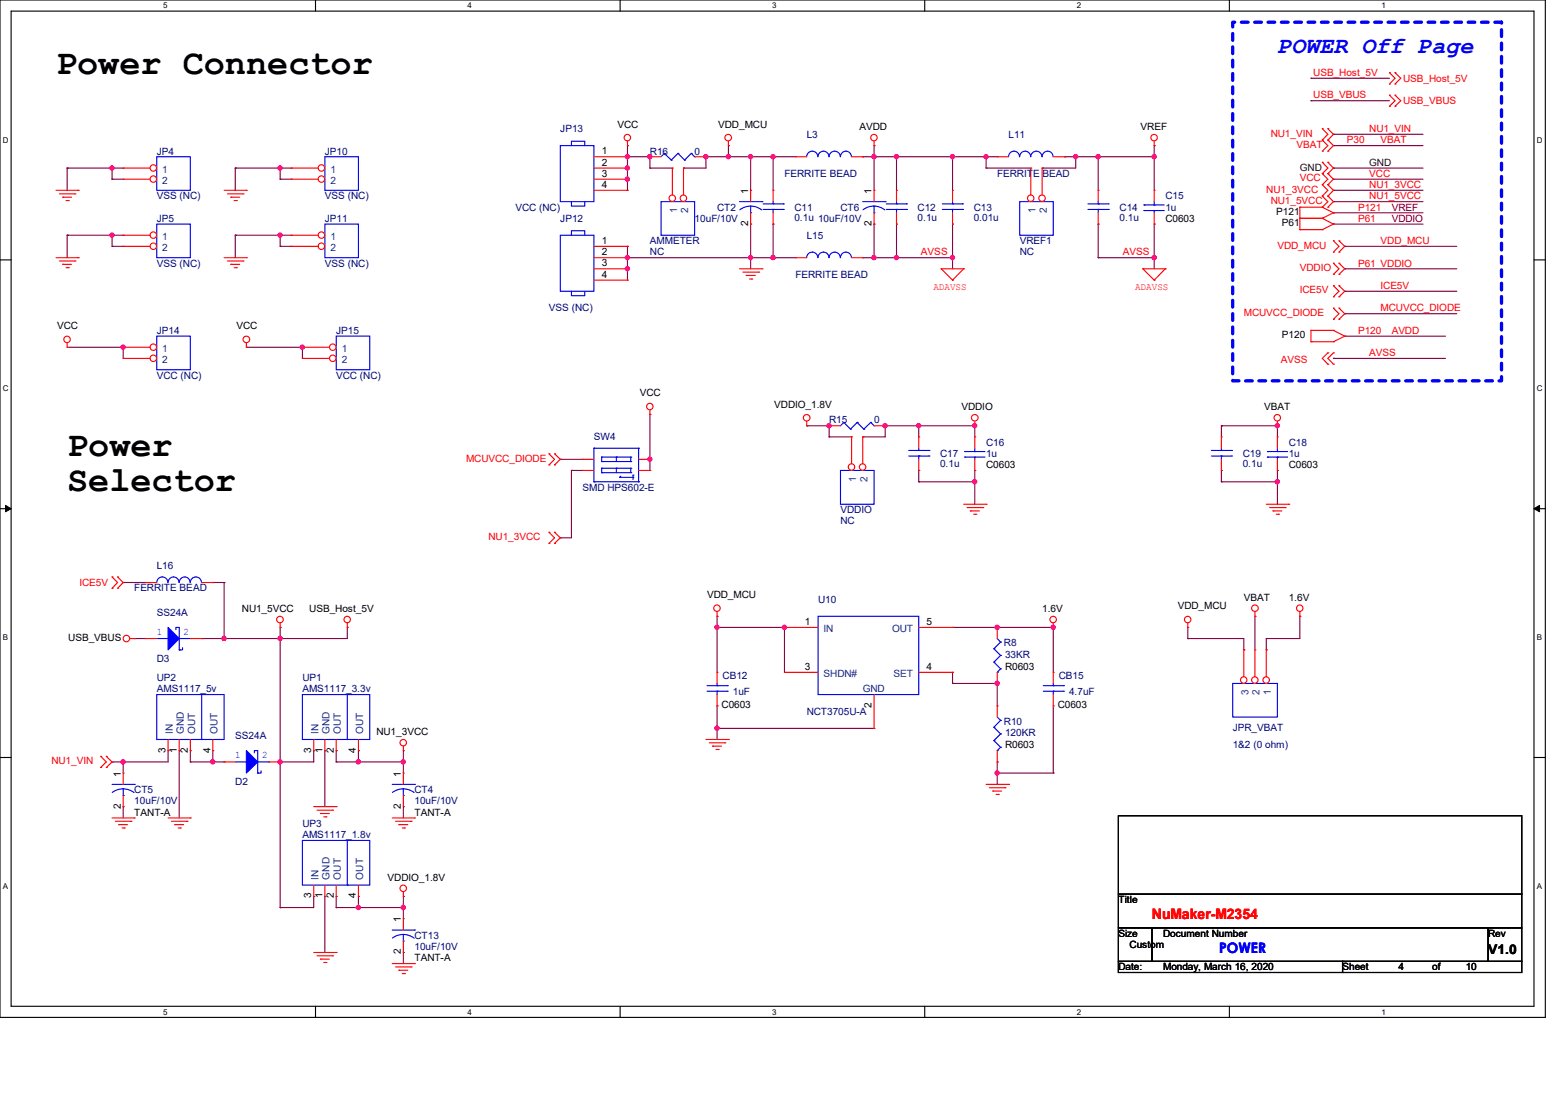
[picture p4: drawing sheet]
<svg xmlns="http://www.w3.org/2000/svg" width="297mm" height="210mm" viewBox="0 0 297 210" stroke-linecap="round" stroke-linejoin="round" font-family="sans-serif">
<path d="M0 0h294.2v193.7h-294.2zM2.1 2.1h290v189.5h-290z" fill="none" stroke="#000" stroke-width=".21"/>
<g fill="#fff">
<path d="M31.1 .2h.8v1.7h-.8z"/>
<path d="M31.1 191.8h.8v1.7h-.8z"/>
</g>
<path d="M60.1 0v2.1M60.1 191.6v2.1" fill="none" stroke="#000" stroke-width=".21"/>
<g fill="#fff">
<path d="M89 .2h.8v1.7h-.8z"/>
<path d="M89 191.8h.8v1.7h-.8z"/>
</g>
<path d="M118.1 0v2.1M118.1 191.6v2.1" fill="none" stroke="#000" stroke-width=".21"/>
<g fill="#fff">
<path d="M147 .2h.8v1.7h-.8z"/>
<path d="M147 191.8h.8v1.7h-.8z"/>
</g>
<path d="M176.1 0v2.1M176.1 191.6v2.1" fill="none" stroke="#000" stroke-width=".21"/>
<g fill="#fff">
<path d="M205 .2h.8v1.7h-.8z"/>
<path d="M205 191.8h.8v1.7h-.8z"/>
</g>
<path d="M234.1 0v2.1M234.1 191.6v2.1" fill="none" stroke="#000" stroke-width=".21"/>
<g fill="#fff">
<path d="M263 .2h.8v1.7h-.8z"/>
<path d="M263 191.8h.8v1.7h-.8z"/>
<path d="M.6 25.8h1v1.7h-1z"/>
<path d="M292.6 25.8h1.1v1.7h-1.1z"/>
<path d="M.6 73.2h1v1.6h-1z"/>
<path d="M292.6 73.2h1.1v1.6h-1.1z"/>
</g>
<path d="M0 49.5h2.1M292.1 49.5h2.1" fill="none" stroke="#000" stroke-width=".21"/>
<g fill="#fff">
<path d="M.6 120.5h.9v1.7h-.9z"/>
<path d="M292.6 120.5h1v1.7h-1z"/>
</g>
<path d="M0 96.9h2.1M292.1 96.9h2.1" fill="none" stroke="#000" stroke-width=".21"/>
<path d="M1.1 96.2l1 .7-1 .6zM292.1 96.9l1-.7v1.3z" fill="#000" stroke="#000" stroke-width=".19"/>
<g fill="#fff">
<path d="M.6 167.9h.9v1.7h-.9z"/>
<path d="M292.6 167.9h1v1.7h-1z"/>
</g>
<path d="M0 144.2h2.1M212.9 155.3h76.8v15h-76.8zM292.1 144.2h2.1M212.9 170.3h76.8v6.4h-76.8zM212.9 176.7h6.4v6.3h-6.4zM219.3 176.7h64v6.3h-64zM283.3 176.7h6.4v6.3h-6.4zM212.9 183h42.7v2.2h-42.7zM255.6 183h34.1v2.2h-34.1z" fill="none" stroke="#000" stroke-width=".21"/>
<path d="M234.7 4.2h51.2v68.3h-51.2z" fill="none" stroke="#00f" stroke-width=".64" stroke-dasharray="1.3 1.3"/>
<g fill="none" stroke="#800040" stroke-width=".21">
<path d="M249.6 19.2h.1M249.6 14.9h.1M249.6 19.2h14.9M249.6 14.9h14.9M12.8 32h.1M12.8 32v4.2M12.8 32h10.7M21.3 32h.1M21.3 34.1h.1M21.3 32v2.1M21.3 34.1h2.2M44.8 32h.1"/>
<path d="M44.8 32h10.7M44.8 32v4.2M53.3 32h.1M53.3 34.1h.1M53.3 34.1h2.2M53.3 32v2.1M119.5 29.8h.1M119.5 27.7h.1M119.5 34.1h.1M119.5 32h.1M119.5 29.8h4.2M119.5 27.7v8.5"/>
<path d="M123.7 32h.1M123.7 29.8h.1M123.7 32h4.3M123.7 29.8v2.2M130.1 32h.1M134.4 29.8h.1M134.4 29.8v2.2h-4.3M134.4 29.8h17.1M138.7 29.8h.1M138.7 27.7h.1M138.7 27.7v2.1M142.9 29.8h.1"/>
<path d="M142.9 29.8v6.4M147.2 29.8h.1M147.2 29.8v6.4M164.3 29.8h.1M164.3 29.8h25.6M166.4 29.8h.1M166.4 27.7h.1M166.4 27.7v8.5M170.7 29.8h.1M170.7 29.8v6.4M181.4 29.8h.1M181.4 29.8v6.4"/>
<path d="M187.7 29.8h.1M187.7 32h.1M187.7 32h8.6M187.7 29.8v2.2M198.4 32h.1M202.7 29.8h.1M202.7 29.8h17.1M204.8 29.8h.1M204.8 29.8v2.2h-6.4M209.1 29.8h.1M209.1 29.8v6.4M219.8 29.8h.1"/>
<path d="M219.8 27.7h.1M219.8 27.7v8.5M253.9 36.2h.1M253.9 38.4h.1M253.9 32h.1M253.9 34.1h.1M253.9 25.6h.1M253.9 27.7h.1M253.9 32h17M253.9 34.1h17M253.9 36.2h17M253.9 38.4h17"/>
<path d="M253.9 25.6h17M253.9 27.7h17M12.8 44.8h.1M12.8 44.8h10.7M12.8 44.8v4.3M21.3 44.8h.1M21.3 46.9h.1M21.3 44.8v2.1M21.3 46.9h2.2M44.8 44.8h.1M44.8 44.8h10.7M44.8 44.8v4.3"/>
<path d="M53.3 44.8h.1M53.3 46.9h.1M53.3 46.9h2.2M53.3 44.8v2.1M119.5 49.1h.1M119.5 46.9h.1M119.5 51.2h.1M119.5 46.9v6.4M119.5 49.1h32M142.9 49.1h.1M142.9 42.7h.1M142.9 42.7v8.5"/>
<path d="M147.2 49.1h.1M147.2 42.7h.1M147.2 42.7v6.4M164.3 49.1h.1M164.3 49.1h17.1M166.4 42.7h.1M166.4 49.1h.1M166.4 42.7v6.4M170.7 42.7h.1M170.7 49.1h.1M170.7 42.7v6.4M181.4 49.1h.1"/>
<path d="M181.4 42.7h.1M181.4 42.7v8.5M209.1 49.1h.1M209.1 42.7h.1M209.1 42.7v6.4M209.1 49.1h10.7M219.8 49.1h.1M219.8 42.7h.1M219.8 42.7v8.5M253.9 40.5h.1M253.9 42.7h.1M253.9 40.5h17"/>
<path d="M253.9 42.7h17M256 51.2h.1M256 55.5h.1M256 46.9h.1M256 59.7h.1M256 46.9h21.4M256 51.2h21.4M256 55.5h21.4M256 59.7h21.4M12.8 66.1h10.7M23.5 66.1h.1M23.5 66.1v2.1"/>
<path d="M46.9 66.1h10.7M57.6 66.1h.1M57.6 66.1v2.1M123.7 78.9h.1M123.7 78.9v10.7M253.9 68.2h.1M253.9 68.2h21.3M256 64h.1M256 64h19.2M106.7 87.5h.1M106.7 87.5h4.2M108.8 89.6h.1"/>
<path d="M108.8 89.6h2.1M108.8 89.6v12.8h-2.1M123.7 87.5h.1M153.6 81.1h.1M153.6 81.1h4.3M157.9 83.2h.1M157.9 81.1h.1M157.9 83.2h4.2M157.9 81.1v2.1M164.3 83.2h.1M168.5 81.1h.1M168.5 81.1h17.1"/>
<path d="M168.5 81.1v2.1h-4.2M174.9 81.1h.1M174.9 91.7h.1M174.9 89.6h.1M174.9 91.7h10.7M174.9 81.1v2.1M174.9 89.6v2.1M185.6 89.6h.1M185.6 81.1h.1M185.6 91.7h.1M185.6 81.1v2.1M185.6 89.6v6.4"/>
<path d="M232.5 81.1h.1M232.5 91.7h.1M232.5 89.6h.1M232.5 81.1v2.1M232.5 89.6v2.1M232.5 91.7h10.7M232.5 81.1h10.7M243.2 89.6h.1M243.2 81.1h.1M243.2 91.7h.1M243.2 81.1v2.1M243.2 89.6v6.4"/>
<path d="M23.5 110.9h.1M23.5 110.9h4.2M40.5 110.9h.1M40.5 110.9h2.2M42.7 110.9h.1M42.7 110.9v10.7M53.3 119.5h.1M53.3 119.5v53.3M66.1 119.5h.1M66.1 119.5v2.1h-27.7M106.7 102.4h.1M136.5 117.3h.1"/>
<path d="M136.5 119.5h.1M136.5 117.3v10.7M136.5 119.5h12.9M149.4 119.5h.1M149.4 119.5v8.5M181.4 119.5h.1M181.4 119.5h19.1M189.9 119.5h.1M200.5 119.5h.1M200.5 119.5v8.5M226.1 119.5v2.1M238.9 117.3h.1"/>
<path d="M238.9 117.3v6.4M247.5 117.3h.1M247.5 117.3v4.3h-6.4M25.6 121.6h.1M25.6 121.6h2.1M38.4 121.6h.1M42.7 121.6h.1M53.3 121.6h.1M136.5 138.7h.1M136.5 134.4h.1M136.5 134.4v6.4M136.5 138.7h29.9"/>
<path d="M181.4 130.1h.1M181.4 128h.1M181.4 128v2.1M181.4 130.1h8.5M189.9 130.1h.1M189.9 130.1v4.3M200.5 134.4v12.8M226.1 121.6h.1M226.1 121.6h10.7v2.1M236.8 123.7h.1M241.1 121.6h.1M241.1 123.7h.1"/>
<path d="M241.1 121.6v2.1M21.3 145.1h.1M23.5 153.6h.1M23.5 145.1h.1M23.5 145.1v2.1M23.5 153.6v2.1M32 142.9h.1M32 142.9v2.2h-10.7M34.1 142.9h.1M34.1 142.9v12.8M36.2 145.1h.1M36.2 142.9h.1"/>
<path d="M36.2 145.1h6.5M36.2 142.9v2.2M40.5 142.9h.1M40.5 145.1h.1M40.5 142.9v2.2M53.3 145.1h.1M59.7 142.9h.1M59.7 142.9v2.2h-6.4M61.8 142.9h.1M61.8 142.9v10.7M64 145.1h.1M64 142.9h.1"/>
<path d="M64 142.9v2.2M64 145.1h12.8M68.2 142.9h.1M68.2 145.1h.1M68.2 142.9v2.2M76.8 142.9h.1M76.8 153.6h.1M76.8 145.1h.1M76.8 142.9v4.3M76.8 153.6v2.1M189.9 147.2h.1M189.9 145.1h.1"/>
<path d="M189.9 145.1v4.3M189.9 147.2h10.6M200.5 147.2h.1M53.3 172.8h.1M59.7 170.7h.1M59.7 170.7v2.1h-6.4M61.8 170.7h.1M61.8 170.7v10.7M64 170.7h.1M64 172.8h.1M64 170.7v2.1M64 172.8h12.8"/>
<path d="M68.2 170.7h.1M68.2 172.8h.1M68.2 170.7v2.1M76.8 170.7h.1M76.8 172.8h.1M76.8 170.7v4.2M76.8 181.4h.1M76.8 181.4v2.1"/>
</g>
<g fill="#f0f" stroke="#f0f" stroke-width=".21">
<circle cx="21.3" cy="44.8" r=".4"/>
<circle cx="21.3" cy="32" r=".4"/>
<circle cx="53.3" cy="44.8" r=".4"/>
<circle cx="53.3" cy="32" r=".4"/>
<circle cx="76.8" cy="172.8" r=".4"/>
<circle cx="68.2" cy="172.8" r=".4"/>
<circle cx="53.3" cy="145.1" r=".4"/>
<circle cx="243.2" cy="91.7" r=".4"/>
<circle cx="243.2" cy="81" r=".4"/>
<circle cx="40.5" cy="145.1" r=".4"/>
<circle cx="123.7" cy="87.4" r=".4"/>
<circle cx="23.4" cy="145.1" r=".4"/>
<circle cx="187.7" cy="29.8" r=".4"/>
<circle cx="181.3" cy="29.8" r=".4"/>
<circle cx="123.7" cy="29.8" r=".4"/>
<circle cx="134.4" cy="29.8" r=".4"/>
<circle cx="53.3" cy="121.6" r=".4"/>
<circle cx="42.7" cy="121.6" r=".4"/>
<circle cx="204.8" cy="29.8" r=".4"/>
<circle cx="147.2" cy="29.8" r=".4"/>
<circle cx="142.9" cy="29.8" r=".4"/>
<circle cx="138.7" cy="29.8" r=".4"/>
<circle cx="76.8" cy="145.1" r=".4"/>
<circle cx="68.2" cy="145.1" r=".4"/>
<circle cx="119.4" cy="29.8" r=".4"/>
<circle cx="209.1" cy="29.8" r=".4"/>
<circle cx="219.7" cy="29.8" r=".4"/>
<circle cx="170.7" cy="29.8" r=".4"/>
<circle cx="166.4" cy="29.8" r=".4"/>
<circle cx="219.7" cy="49" r=".4"/>
<circle cx="181.3" cy="49" r=".4"/>
<circle cx="119.4" cy="34.1" r=".4"/>
<circle cx="147.2" cy="49" r=".4"/>
<circle cx="119.4" cy="32" r=".4"/>
<circle cx="142.9" cy="49" r=".4"/>
<circle cx="119.4" cy="49" r=".4"/>
<circle cx="170.7" cy="49" r=".4"/>
<circle cx="166.4" cy="49" r=".4"/>
<circle cx="119.4" cy="51.2" r=".4"/>
<circle cx="174.9" cy="81" r=".4"/>
<circle cx="168.5" cy="81" r=".4"/>
<circle cx="185.6" cy="91.7" r=".4"/>
<circle cx="185.6" cy="81" r=".4"/>
<circle cx="157.8" cy="81" r=".4"/>
<circle cx="23.4" cy="66.1" r=".4"/>
<circle cx="57.6" cy="66.1" r=".4"/>
<circle cx="189.8" cy="119.4" r=".4"/>
<circle cx="189.8" cy="130.1" r=".4"/>
<circle cx="189.8" cy="147.2" r=".4"/>
<circle cx="200.5" cy="119.4" r=".4"/>
<circle cx="149.3" cy="119.4" r=".4"/>
<circle cx="136.5" cy="119.4" r=".4"/>
<circle cx="136.5" cy="138.7" r=".4"/>
</g>
<g fill="none" stroke="#f00" stroke-width=".21">
<path d="M264.5 18.1h.1M264.5 13.8h.1M264.5 16h.1M264.5 18.1l1.1 1.1-1.1 1M264.5 13.8l1.1 1.1-1.1 1.1M265.6 18.1h.1M265.6 13.8h.1M265.6 16h.1M265.6 13.8l1.1 1.1-1.1 1.1M265.6 18.1l1.1 1.1-1.1 1M10.7 36.2h4.2M11.3 36.9h3"/>
<path d="M11.9 37.5h.1M11.9 37.5h1.7M12.6 38.2h.4M13 38.2h.1M14.3 36.9h.1M14.9 36.2h.1M42.7 36.2h4.2M43.3 36.9h3M43.9 37.5h.1M43.9 37.5h1.7M44.6 38.2h.4M45 38.2h.1"/>
<path d="M46.3 36.9h.1M46.9 36.2h.1M119.5 27.7h.1M119.5 26.9v.8M138.7 27.7h.1M138.7 26.9v.8M166.4 27.7h.1M166.4 26.9v.8M219.8 27.7h.1M219.8 26.9v.8M247.5 39.5h.1M247.5 39.5h4.3"/>
<path d="M247.5 39.5v4.2M251.8 39.5h.1M251.8 35.2h.1M251.8 37.3h.1M251.8 33.1h.1M251.8 30.9h.1M251.8 24.5h.1M251.8 26.7h.1M251.8 28.8h.1M251.8 39.5l2.1 1M251.8 35.2l1 1-1 1.1M251.8 37.3l1 1.1-1 1.1"/>
<path d="M251.8 33.1l1 1-1 1.1M251.8 30.9l1 1.1-1 1.1M251.8 24.5l1 1.1-1 1.1M251.8 26.7l1 1-1 1.1M252.8 37.3h.1M252.8 35.2h.1M252.8 39.5h.1M252.8 33.1h.1M252.8 30.9h.1M252.8 26.7h.1M252.8 24.5h.1M252.8 28.8h.1"/>
<path d="M252.8 35.2l1.1 1-1.1 1.1M252.8 37.3l1.1 1.1-1.1 1.1M252.8 33.1l1.1 1-1.1 1.1M252.8 30.9l1.1 1.1-1.1 1.1M252.8 24.5l1.1 1.1-1.1 1.1M252.8 26.7l1.1 1-1.1 1.1M264.5 20.2h.1M265.6 20.2h.1M10.7 49.1h4.2M11.3 49.7h3M11.9 50.3h.1M11.9 50.3h1.7"/>
<path d="M12.6 51h.4M13 51h.1M14.3 49.7h.1M14.9 49.1h.1M42.7 49.1h4.2M43.3 49.7h3M43.9 50.3h.1M43.9 50.3h1.7M44.6 51h.4M45 51h.1M46.3 49.7h.1M46.9 49.1h.1"/>
<path d="M140.8 51.2h4.3M141.4 51.8h3M142.1 52.5h.1M142.1 52.5h1.7M142.7 53.1h.4M143.1 53.1h.1M144.4 51.8h.1M145.1 51.2h.1M179.2 51.2h.1M179.2 51.2h4.3M179.2 51.2l2.2 2.1M181.4 53.3h.1"/>
<path d="M183.5 51.2h.1M183.5 51.2l-2.1 2.1M217.6 51.2h.1M217.6 51.2h4.3M217.6 51.2l2.2 2.1M219.8 53.3h.1M221.9 51.2h.1M221.9 51.2l-2.1 2.1M247.5 41.6h.1M247.5 43.7h.1M247.5 41.6h4.3M247.5 43.7h4.3"/>
<path d="M251.8 41.6h.1M251.8 43.7h.1M251.8 41.6l2.1 1.1M253.9 40.5h.1M253.9 42.7h.1M253.9 50.1h.1M253.9 52.2h.1M253.9 54.4h.1M253.9 56.5h.1M253.9 45.8h.1M253.9 48h.1M253.9 58.7h.1"/>
<path d="M253.9 40.5l-2.1 1.1M253.9 42.7l-2.1 1M253.9 50.1l1 1.1-1 1M253.9 54.4l1 1.1-1 1M253.9 45.8l1 1.1-1 1.1M253.9 58.7l1 1-1 1.1M254.9 52.2h.1M254.9 50.1h.1M254.9 56.5h.1M254.9 54.4h.1M254.9 48h.1M254.9 45.8h.1"/>
<path d="M254.9 58.7h.1M254.9 50.1l1.1 1.1-1.1 1M254.9 54.4l1.1 1.1-1.1 1M254.9 45.8l1.1 1.1-1.1 1.1M254.9 58.7l1.1 1-1.1 1.1M12.8 66.1h.1M12.8 65.3v.8M46.9 66.1h.1M46.9 65.3v.8M123.7 78.9h.1M123.7 78.1v.8M249.6 65.1h.1"/>
<path d="M249.6 62.9h.1M249.6 62.9h4.3M249.6 65.1h4.3M249.6 62.9v2.2M252.8 67.2h.1M252.8 69.3h.1M252.8 67.2l-1 1 1 1.1M253.9 62.9h.1M253.9 65.1h.1M253.9 60.8h.1M253.9 67.2h.1M253.9 69.3h.1"/>
<path d="M253.9 62.9l2.1 1.1M253.9 67.2l-1.1 1 1.1 1.1M254.9 60.8h.1M256 64h.1M256 64l-2.1 1.1M104.5 86.4h.1M104.5 88.5h.1M104.5 86.4l1.1 1.1-1.1 1M105.6 88.5h.1M105.6 86.4h.1M105.6 86.4l1.1 1.1-1.1 1M153.6 81.1h.1"/>
<path d="M153.6 80.2v.9M183.5 96h4.2M184.1 96.6h3M184.7 97.3h.1M184.7 97.3h1.8M185.4 97.9h.4M185.6 81.1h.1M185.6 80.2v.9M185.8 97.9h.1M187.1 96.6h.1M187.7 96h.1M241.1 96h4.3"/>
<path d="M241.7 96.6h3M242.4 97.3h.1M242.4 97.3h1.7M243 97.9h.4M243.2 81.1h.1M243.2 80.2v.9M243.4 97.9h.1M244.7 96.6h.1M245.4 96h.1M21.3 112h.1M21.3 109.9h.1M21.3 109.9l1.1 1-1.1 1.1"/>
<path d="M22.4 109.9h.1M22.4 112h.1M22.4 109.9l1.1 1-1.1 1.1M53.3 119.5h.1M53.3 118.6v.9M66.1 119.5h.1M66.1 118.6v.9M104.5 101.3h.1M104.5 103.5h.1M104.5 101.3l1.1 1.1-1.1 1.1M105.6 103.5h.1M105.6 101.3h.1"/>
<path d="M105.6 101.3l1.1 1.1-1.1 1.1M136.5 117.3h.1M136.5 116.5v.8M200.5 119.5h.1M200.5 118.6v.9M226.1 119.5h.1M226.1 118.6v.9M238.9 117.3h.1M238.9 116.5v.8M247.5 117.3h.1M247.5 116.5v.8M24.7 121.6h.9"/>
<path d="M25.6 121.6h.1M19.2 144h.1M19.2 146.1h.1M19.2 144l1 1.1-1 1M20.2 146.1h.1M20.2 144h.1M20.2 144l1.1 1.1-1.1 1M21.3 155.7h4.3M22 156.4h2.9M22.6 157h.1M22.6 157h1.7M23.2 157.6h.5"/>
<path d="M23.7 157.6h.1M24.9 156.4h.1M25.6 155.7h.1M32 155.7h4.2M32.6 156.4h3M33.3 157h.1M33.3 157h1.7M33.9 157.6h.4M34.3 157.6h.1M35.6 156.4h.1M36.2 155.7h.1M59.7 153.6h4.3"/>
<path d="M60.4 154.3h2.9M61 154.9h.1M61 154.9h1.7M61.6 155.5h.5M62.1 155.5h.1M63.3 154.3h.1M64 153.6h.1M74.7 155.7h4.2M75.3 156.4h3M75.9 157h.1M75.9 157h1.7M76.6 157.6h.4"/>
<path d="M76.8 142.9h.1M76.8 142.1v.8M77 157.6h.1M78.3 156.4h.1M78.9 155.7h.1M134.4 140.8h4.3M135 141.4h3M135.7 142.1h.1M135.7 142.1h1.7M136.3 142.7h.4M136.7 142.7h.1M138 141.4h.1"/>
<path d="M138.7 140.8h.1M187.7 149.4h4.3M188.4 150h2.9M189 150.6h.1M189 150.6h1.7M189.7 151.3h.4M190.1 151.3h.1M191.3 150h.1M192 149.4h.1M76.8 170.7h.1M76.8 169.8v.9M59.7 181.4h4.3"/>
<path d="M60.4 182h2.9M61 182.6h.1M61 182.6h1.7M61.6 183.3h.5M62.1 183.3h.1M63.3 182h.1M64 181.4h.1M74.7 183.5h4.2M75.3 184.1h3M75.9 184.7h.1M75.9 184.7h1.7M76.6 185.4h.4"/>
<path d="M77 185.4h.1M78.3 184.1h.1M78.9 183.5h.1"/>
<circle cx="119.4" cy="26.2" r=".61"/>
<circle cx="138.7" cy="26.2" r=".63"/>
<circle cx="166.4" cy="26.2" r=".61"/>
<circle cx="219.7" cy="26.2" r=".61"/>
<circle cx="12.8" cy="64.6" r=".61"/>
<circle cx="46.9" cy="64.6" r=".63"/>
<circle cx="123.7" cy="77.4" r=".61"/>
<circle cx="153.6" cy="79.6" r=".63"/>
<circle cx="185.6" cy="79.6" r=".63"/>
<circle cx="243.2" cy="79.5" r=".61"/>
<circle cx="53.3" cy="118" r=".63"/>
<circle cx="66.1" cy="118" r=".61"/>
<circle cx="136.5" cy="115.8" r=".61"/>
<circle cx="200.5" cy="118" r=".61"/>
<circle cx="226.1" cy="118" r=".61"/>
<circle cx="238.9" cy="115.8" r=".63"/>
<circle cx="247.5" cy="115.8" r=".61"/>
<circle cx="24.1" cy="121.6" r=".61"/>
<circle cx="76.8" cy="141.4" r=".61"/>
<circle cx="76.8" cy="169.1" r=".61"/>
</g>
<path d="M160 89.6h6.4v6.4h-6.4z" fill="none" stroke="#00f" stroke-width=".21"/>
<circle cx="162.1" cy="88.9" r=".61" fill="#fff" stroke="#f00" stroke-width=".21"/>
<path d="M162.1 83.2h.1M162.1 83.2v5.1" fill="none" stroke="#f00" stroke-width=".21"/>
<circle cx="164.2" cy="88.9" r=".61" fill="#fff" stroke="#f00" stroke-width=".21"/>
<g fill="none" stroke="#f00" stroke-width=".21">
<path d="M147.2 36.2h.1M147.2 36.2v2.2M181.4 36.2h.1M181.4 36.2v2.2M209.1 36.2h.1M209.1 36.2v2.2M219.8 36.2h.1M219.8 36.2v2.2M113.1 46.9h6.4M113.1 49.1h6.4M113.1 51.2h6.4M113.1 53.3h6.4"/>
<path d="M119.5 46.9h.1M119.5 49.1h.1M119.5 51.2h.1M119.5 53.3h.1M147.2 42.7h.1M147.2 40.5v2.2M181.4 42.7h.1M181.4 40.5v2.2M209.1 42.7h.1M209.1 40.5v2.2M219.8 42.7h.1M219.8 40.5v2.2"/>
<path d="M164.3 83.2h.1M164.3 83.2v5.1M243.2 89.6h.1M243.2 83.2h.1M243.2 83.2v2.1M243.2 87.5v2.1M149.4 119.5h.1M149.4 119.5h6.3M174.9 119.5h6.5M181.4 119.5h.1M149.4 128h.1M149.4 128h6.3"/>
<path d="M166.4 138.7h.1M166.4 132.2v6.5M174.9 128h6.5M181.4 128h.1"/>
</g>
<g fill="none" stroke="#00f" stroke-width=".21">
<path d="M145.3 39.9h3.8M145.3 38.8h3.8M147.2 38.8h.1M147.2 39.9h.1M147.2 38.4v.4M147.2 39.9v.6M149.1 39.9h.1M149.1 38.8h.1M179.4 39.9h3.9M179.4 38.8h3.9M181.4 38.8h.1M181.4 39.9h.1"/>
<path d="M181.4 38.4v.4M181.4 39.9v.6M183.3 39.9h.1M183.3 38.8h.1M194.1 38.4h6.4v6.4h-6.4zM207.1 39.9h3.9M207.1 38.8h3.9M209.1 38.8h.1M209.1 39.9h.1M209.1 38.4v.4M209.1 39.9v.6M211 39.9h.1"/>
<path d="M211 38.8h.1M217.8 39h.1M217.8 39h3.9M219.8 39h.1M219.8 38.4v.6M106.7 44.8h6.4v10.7h-6.4zM108.8 55.5v.8h2.5v-.8M108.8 44.8v-.9h2.5v.9M217.8 40.1h.1M217.8 40.1h3.9M219.8 40.1h.1M219.8 40.1v.4"/>
<path d="M241.3 86h.1M241.3 87h.1M241.3 86h3.9M241.3 87h3.9M243.2 87h.1M243.2 86h.1M243.2 85.3v.7M243.2 87v.5M155.7 117.3h19.2v14.9h-19.2z"/>
</g>
<circle cx="196.2" cy="37.7" r=".61" fill="#fff" stroke="#f00" stroke-width=".21"/>
<path d="M196.3 32h.1M196.3 32v5.1" fill="none" stroke="#f00" stroke-width=".21"/>
<circle cx="198.4" cy="37.7" r=".61" fill="#fff" stroke="#f00" stroke-width=".21"/>
<path d="M198.4 32h.1M198.4 32v5.1" fill="none" stroke="#f00" stroke-width=".21"/>
<path d="M125.9 38.4h6.3v6.4h-6.3z" fill="none" stroke="#00f" stroke-width=".21"/>
<circle cx="128" cy="37.7" r=".61" fill="#fff" stroke="#f00" stroke-width=".21"/>
<path d="M128 32h.1M128 32v5.1" fill="none" stroke="#f00" stroke-width=".21"/>
<circle cx="130.1" cy="37.7" r=".61" fill="#fff" stroke="#f00" stroke-width=".21"/>
<path d="M130.1 32h.1M130.1 32v5.1M189.9 134.4h.1M189.9 134.4v2.1M189.9 145.1h.1M189.9 142.9v2.2" fill="none" stroke="#f00" stroke-width=".21"/>
<g fill="none" stroke="#00f" stroke-width=".21">
<path d="M61.8 42.7h6.4v6.4h-6.4zM189.2 138.5h.1M189.2 138.5l1.3 1.2M189.9 136.5l.6 .7M190.5 137.2h.1M190.5 139.7h.1M190.5 137.2l-1.3 1.3M190.5 139.7l-1.3 1.3M189.2 141h.1M189.2 141l1.3 1.3M189.9 142.9h.1M190.5 142.3h.1"/>
<path d="M190.5 142.3l-.6 .6"/>
</g>
<circle cx="61.2" cy="44.8" r=".61" fill="#fff" stroke="#f00" stroke-width=".21"/>
<path d="M55.5 44.8h.1M55.5 44.8h5.1" fill="none" stroke="#f00" stroke-width=".21"/>
<circle cx="61.2" cy="46.9" r=".61" fill="#fff" stroke="#f00" stroke-width=".21"/>
<path d="M189.9 29.8h.1M189.9 29.8h2.1M200.5 29.8h2.2M202.7 29.8h.1M55.5 46.9h.1M55.5 46.9h5.1" fill="none" stroke="#f00" stroke-width=".21"/>
<path d="M194.1 29.8a1.04 1.04 0 0 0-1-1 1.04 1.04 0 0 0-1.1 1M196.2 29.8a1.04 1.04 0 0 0-1-1 1.04 1.04 0 0 0-1.1 1M198.4 29.8a1.06 1.06 0 0 0-1.1-1 1.06 1.06 0 0 0-1 1M200.5 29.8a1.04 1.04 0 0 0-1-1 1.04 1.04 0 0 0-1.1 1M234.7 130.1h8.5v6.4h-8.5z" fill="none" stroke="#00f" stroke-width=".21"/>
<circle cx="241.1" cy="129.5" r=".61" fill="#fff" stroke="#f00" stroke-width=".21"/>
<path d="M241.1 123.7h.1M241.1 123.7v5.2" fill="none" stroke="#f00" stroke-width=".21"/>
<circle cx="238.9" cy="129.5" r=".61" fill="#fff" stroke="#f00" stroke-width=".21"/>
<path d="M238.9 123.7h.1M238.9 123.7v5.2" fill="none" stroke="#f00" stroke-width=".21"/>
<circle cx="236.8" cy="129.5" r=".61" fill="#fff" stroke="#f00" stroke-width=".21"/>
<g fill="none" stroke="#f00" stroke-width=".21">
<path d="M166.4 36.2h.1M166.4 36.2v2.2M170.7 36.2h.1M170.7 36.2v2.2M166.4 42.7h.1M166.4 40.5v2.2M170.7 42.7h.1M170.7 40.5v2.2M110.9 89.6h.1M110.9 87.5h.1M110.9 89.6h2.2M110.9 87.5h2.2"/>
<path d="M121.6 89.6h2.1M121.6 87.5h2.1M123.7 87.5h.1M123.7 89.6h.1M189.9 119.5h.1M189.9 119.5v2.1M136.5 128h.1M136.5 134.4h.1M136.5 128v2.1M136.5 132.2v2.2M189.9 130.1h.1M189.9 128v2.1"/>
<path d="M236.8 123.7h.1M236.8 123.7v5.2M76.8 174.9h.1M76.8 174.9v2.2M76.8 179.2v2.2M76.8 181.4h.1"/>
</g>
<g fill="none" stroke="#00f" stroke-width=".21">
<path d="M164.3 38.4h4.2M166.4 39.2l1.3 .3 .8 .5M166.4 39.2l-.9 .2-1.2 .5M166.4 39.2v1.3M168.5 38.4h.1M168.7 39.9h3.9M168.7 38.8h3.9M170.7 38.8h.1M170.7 39.9h.1M170.7 38.4v.4M170.7 39.9v.6M172.6 39.9h.1"/>
<path d="M172.6 38.8h.1M166.4 40.5h.1M64 64h6.4v6.4h-6.4zM113.1 85.3h.1M113.1 91.7h.1M113.1 85.3v6.4M113.1 85.3h8.5M113.1 91.7h8.5M114.6 89.2h.1M114.6 90h.1M114.6 87h.1M114.6 87.9h.1"/>
<path d="M114.6 90h5.5M114.6 89.2h5.5M114.6 87v.9M114.6 89.2v.8M114.6 87.9h5.5M114.6 87h5.5M117.3 89.2h.1M117.3 87h.1M117.3 87v.9M117.3 89.2v.8M118 90.9h.1M118 90.9h2.5"/>
<path d="M118.2 90.7l-.2 .2M120.1 90h.1M120.1 89.2h.1M120.1 87.9h.1M120.1 87h.1M120.1 87v.9M120.1 89.2v.8M120.5 90.9h.1M120.5 90.5h.1M120.5 90.5v.8M121.6 85.3h.1M121.6 91.7h.1"/>
<path d="M121.6 85.3v6.4M134.6 131.6h3.9M134.6 130.6h3.9M136.5 130.6h.1M136.5 131.6h.1M136.5 130.1v.5M136.5 131.6v.6M138.5 131.6h.1M138.5 130.6h.1M189.2 123.5h.1M189.2 126.1h.1M189.2 123.5l1.3 1.3"/>
<path d="M189.2 126.1l1.3 1.2M189.9 128h.1M189.9 121.6l.6 .7M190.5 122.3h.1M190.5 124.8h.1M190.5 127.3h.1M190.5 122.3l-1.3 1.2M190.5 124.8l-1.3 1.3M190.5 127.3l-.6 .7M74.7 177.1h4.2M76.8 179.2h.1M76.8 177.9l.9 .1 1.2 .6"/>
<path d="M76.8 177.9l-.9 .1-1.2 .6M76.8 177.9v1.3M78.9 177.1h.1"/>
</g>
<circle cx="63.4" cy="66.1" r=".61" fill="#fff" stroke="#f00" stroke-width=".21"/>
<path d="M57.6 66.1h.1M57.6 66.1h5.1" fill="none" stroke="#f00" stroke-width=".21"/>
<circle cx="63.4" cy="68.2" r=".61" fill="#fff" stroke="#f00" stroke-width=".21"/>
<path d="M57.6 68.2h.1M57.6 68.2h5.1" fill="none" stroke="#f00" stroke-width=".21"/>
<path d="M29.8 64h6.4v6.4h-6.4z" fill="none" stroke="#00f" stroke-width=".21"/>
<circle cx="29.2" cy="66.1" r=".61" fill="#fff" stroke="#f00" stroke-width=".21"/>
<path d="M23.5 66.1h.1M23.5 66.1h5.1" fill="none" stroke="#f00" stroke-width=".21"/>
<circle cx="29.2" cy="68.2" r=".61" fill="#fff" stroke="#f00" stroke-width=".21"/>
<path d="M23.5 68.2h.1M23.5 68.2h5.1M157.9 81.1h.1M157.9 81.1h2.1M166.4 81.1h2.1M168.5 81.1h.1M27.7 121.6h.1M27.7 121.6h2.1M36.2 121.6h2.2M38.4 121.6h.1" fill="none" stroke="#f00" stroke-width=".21"/>
<path d="M32 119.5l2.1 2.1-2.1 2.1z" fill="#00f" stroke="#00f" stroke-width=".21"/>
<g fill="none" stroke="#00f" stroke-width=".21">
<path d="M29.8 29.8h6.4v6.4h-6.4zM160.7 80.4h.1M160.7 80.4l-.7 .7M160.7 80.4l1.2 1.3M161.9 81.7h.1M163.2 80.4h.1M163.2 80.4l-1.3 1.3M163.2 80.4l1.3 1.3M164.5 81.7h.1M165.8 80.4h.1M165.8 80.4l-1.3 1.3M165.8 80.4l.6 .7"/>
<path d="M166.4 81.1h.1M33.5 119.9v-.4h.6v4.2M29.8 121.6h2.2M32 121.6h.1M34.1 123.7h.1M34.1 121.6h2.1M34.8 123.3v.4h-.7M36.2 121.6h.1"/>
</g>
<circle cx="29.2" cy="32" r=".61" fill="#fff" stroke="#f00" stroke-width=".21"/>
<path d="M23.5 32h.1M23.5 32h5.1" fill="none" stroke="#f00" stroke-width=".21"/>
<circle cx="29.2" cy="34.1" r=".61" fill="#fff" stroke="#f00" stroke-width=".21"/>
<g fill="none" stroke="#f00" stroke-width=".21">
<path d="M23.5 34.1h.1M23.5 34.1h5.1M113.1 34.1h6.4M113.1 29.8h6.4M113.1 32h6.4M113.1 36.2h6.4M119.5 29.8h.1M119.5 32h.1M119.5 34.1h.1M119.5 36.2h.1M123.7 29.8h.1M123.7 29.8h2.2"/>
<path d="M132.2 29.8h2.2M134.4 29.8h.1M200.5 128h.1M200.5 134.4h.1M200.5 128v2.1M200.5 132.2v2.2M76.8 147.2h.1M76.8 153.6h.1M76.8 147.2v2.2M76.8 151.5v2.1M59.7 170.7h.1M59.7 168.5v2.2"/>
<path d="M61.8 170.7h.1M61.8 168.5v2.2M64 170.7h.1M64 168.5v2.2M68.2 170.7h.1M68.2 168.5v2.2"/>
</g>
<g fill="none" stroke="#00f" stroke-width=".21">
<path d="M61.8 29.8h6.4v6.4h-6.4zM106.7 27.7h6.4v10.7h-6.4zM108.8 38.4v.8h2.5v-.8M108.8 27.7v-.8h2.5v.8M126.5 29.2h.1M126.5 29.2l-.6 .6M126.5 29.2l1.3 1.3M127.8 30.5h.1M129.1 29.2h.1M129.1 29.2l-1.3 1.3M129.1 29.2l1.2 1.3M130.3 30.5h.1"/>
<path d="M131.6 29.2h.1M131.6 29.2l-1.3 1.3M131.6 29.2l.6 .6M132.2 29.8h.1M198.6 131.6h3.9M198.6 130.6h3.9M200.5 130.6h.1M200.5 131.6h.1M200.5 130.1v.5M200.5 131.6v.6M202.5 131.6h.1M202.5 130.6h.1"/>
<path d="M74.7 149.4h4.2M76.8 151.5h.1M76.8 150.2l.9 .1 1.2 .6M76.8 150.2l-.9 .1-1.2 .6M76.8 150.2v1.3M78.9 149.4h.1M57.6 160h12.8v8.5h-12.8zM66.1 168.5h.1M66.1 160v8.5"/>
</g>
<circle cx="61.2" cy="32" r=".61" fill="#fff" stroke="#f00" stroke-width=".21"/>
<path d="M55.5 32h.1M55.5 32h5.1" fill="none" stroke="#f00" stroke-width=".21"/>
<circle cx="61.2" cy="34.1" r=".61" fill="#fff" stroke="#f00" stroke-width=".21"/>
<g fill="none" stroke="#f00" stroke-width=".21">
<path d="M55.5 34.1h.1M55.5 34.1h5.1M142.9 36.2h.1M142.9 36.2v2.2M151.5 29.8h.1M151.5 29.8h2.1M162.1 29.8h2.2M164.3 29.8h.1M142.9 42.7h.1M142.9 40.5v2.2M151.5 49.1h.1M151.5 49.1h2.1"/>
<path d="M162.1 49.1h2.2M164.3 49.1h.1M232.5 83.2h.1M232.5 89.6h.1M232.5 83.2v2.1M232.5 87.5v2.1M27.7 110.9h.1M27.7 110.9h2.1M38.4 110.9h2.1M40.5 110.9h.1M32 142.9h.1M32 140.8v2.1"/>
<path d="M34.1 142.9h.1M34.1 140.8v2.1M36.2 142.9h.1M36.2 140.8v2.1M40.5 142.9h.1M40.5 140.8v2.1M59.7 142.9h.1M59.7 140.8v2.1M61.8 142.9h.1M61.8 140.8v2.1M64 142.9h.1M64 140.8v2.1"/>
<path d="M68.2 142.9h.1M68.2 140.8v2.1"/>
</g>
<g fill="none" stroke="#00f" stroke-width=".21">
<path d="M140.8 38.4h4.3M142.9 39.2l1.3 .3 .8 .5M142.9 39.2l-1.3 .3-.7 .4M142.9 39.2v1.3M145.1 38.4h.1M155.7 29.8a1.06 1.06 0 0 0-1.1-1 1.06 1.06 0 0 0-1 1M157.8 29.8a1.04 1.04 0 0 0-1-1 1.04 1.04 0 0 0-1.1 1M160 29.8a1.06 1.06 0 0 0-1.1-1 1.06 1.06 0 0 0-1 1M162.1 29.8a1.04 1.04 0 0 0-1-1 1.04 1.04 0 0 0-1.1 1M29.8 42.7h6.4v6.4h-6.4zM142.9 40.5h.1M155.7 49.1a1.06 1.06 0 0 0-1.1-1.1 1.06 1.06 0 0 0-1 1.1"/>
<path d="M157.8 49.1a1.04 1.04 0 0 0-1-1.1 1.04 1.04 0 0 0-1.1 1.1M160 49.1a1.06 1.06 0 0 0-1.1-1.1 1.06 1.06 0 0 0-1 1.1M162.1 49.1a1.04 1.04 0 0 0-1-1.1 1.04 1.04 0 0 0-1.1 1.1M230.6 86.8h3.9M230.6 85.8h3.9M232.5 85.8h.1M232.5 86.8h.1M232.5 85.3v.5M232.5 86.8v.7M234.5 86.8h.1M234.5 85.8h.1M29.8 110.9a1.06 1.06 0 0 1 1.1-1 1.06 1.06 0 0 1 1.1 1"/>
<path d="M32 110.9a1.04 1.04 0 0 1 1-1 1.04 1.04 0 0 1 1.1 1M34.1 110.9a1.04 1.04 0 0 1 1.1-1 1.04 1.04 0 0 1 1 1M36.2 110.9a1.06 1.06 0 0 1 1.1-1 1.06 1.06 0 0 1 1.1 1M29.8 132.2h12.9v8.6h-12.9zM38.4 132.2v8.6M57.6 132.2h12.8v8.6h-12.8zM66.1 132.2v8.6M38.4 140.8h.1M66.1 140.8h.1"/>
</g>
<circle cx="29.2" cy="44.8" r=".61" fill="#fff" stroke="#f00" stroke-width=".21"/>
<path d="M23.5 44.8h.1M23.5 44.8h5.1" fill="none" stroke="#f00" stroke-width=".21"/>
<circle cx="29.2" cy="46.9" r=".61" fill="#fff" stroke="#f00" stroke-width=".21"/>
<g fill="none" stroke="#f00" stroke-width=".21">
<path d="M23.5 46.9h.1M23.5 46.9h5.1M174.9 83.2h.1M174.9 89.6h.1M174.9 83.2v2.1M174.9 87.5v2.1M185.6 89.6h.1M185.6 83.2h.1M185.6 83.2v2.1M185.6 87.5v2.1M23.5 147.2h.1M23.5 153.6h.1"/>
<path d="M23.5 147.2v2.2M23.5 151.5v2.1M42.7 145.1h.1M42.7 145.1h2.1M51.2 145.1h2.1M53.3 145.1h.1"/>
</g>
<g fill="none" stroke="#00f" stroke-width=".21">
<path d="M173 86.8h3.9M173 85.8h3.9M174.9 85.8h.1M174.9 86.8h.1M174.9 85.3v.5M174.9 86.8v.7M176.9 86.8h.1M176.9 85.8h.1M183.7 86h.1M183.7 87h.1M183.7 86h3.8M183.7 87h3.8"/>
<path d="M185.6 87h.1M185.6 86h.1M185.6 85.3v.7M185.6 87v.5M21.3 149.4h4.3M23.5 151.5h.1M23.5 150.2l.8 .1 1.2 .6M23.5 150.2l-.9 .1-1.2 .6M23.5 150.2v1.3M25.6 149.4h.1M44.8 145.1h2.1M46.9 145.1h.1"/>
<path d="M48.4 143.3v-.4h.7v4.3M49.1 147.2h.1M49.1 145.1h2.1M49.7 146.8v.4h-.6M51.2 145.1h.1"/>
</g>
<path d="M46.9 142.9l2.2 2.2-2.2 2.1z" fill="#00f" stroke="#00f" stroke-width=".21"/>
<g fill="#f0f" stroke="#f0f" stroke-width=".21">
<circle cx="21.3" cy="44.8" r=".4"/>
<circle cx="21.3" cy="32" r=".4"/>
<circle cx="53.3" cy="44.8" r=".4"/>
<circle cx="53.3" cy="32" r=".4"/>
<circle cx="76.8" cy="172.8" r=".4"/>
<circle cx="68.2" cy="172.8" r=".4"/>
<circle cx="53.3" cy="145.1" r=".4"/>
<circle cx="243.2" cy="91.7" r=".4"/>
<circle cx="243.2" cy="81" r=".4"/>
<circle cx="40.5" cy="145.1" r=".4"/>
<circle cx="123.7" cy="87.4" r=".4"/>
<circle cx="23.4" cy="145.1" r=".4"/>
<circle cx="187.7" cy="29.8" r=".4"/>
<circle cx="181.3" cy="29.8" r=".4"/>
<circle cx="123.7" cy="29.8" r=".4"/>
<circle cx="134.4" cy="29.8" r=".4"/>
<circle cx="53.3" cy="121.6" r=".4"/>
<circle cx="42.7" cy="121.6" r=".4"/>
<circle cx="204.8" cy="29.8" r=".4"/>
<circle cx="147.2" cy="29.8" r=".4"/>
<circle cx="142.9" cy="29.8" r=".4"/>
<circle cx="138.7" cy="29.8" r=".4"/>
<circle cx="76.8" cy="145.1" r=".4"/>
<circle cx="68.2" cy="145.1" r=".4"/>
<circle cx="119.4" cy="29.8" r=".4"/>
<circle cx="209.1" cy="29.8" r=".4"/>
<circle cx="219.7" cy="29.8" r=".4"/>
<circle cx="170.7" cy="29.8" r=".4"/>
<circle cx="166.4" cy="29.8" r=".4"/>
<circle cx="219.7" cy="49" r=".4"/>
<circle cx="181.3" cy="49" r=".4"/>
<circle cx="119.4" cy="34.1" r=".4"/>
<circle cx="147.2" cy="49" r=".4"/>
<circle cx="119.4" cy="32" r=".4"/>
<circle cx="142.9" cy="49" r=".4"/>
<circle cx="119.4" cy="49" r=".4"/>
<circle cx="170.7" cy="49" r=".4"/>
<circle cx="166.4" cy="49" r=".4"/>
<circle cx="119.4" cy="51.2" r=".4"/>
<circle cx="174.9" cy="81" r=".4"/>
<circle cx="168.5" cy="81" r=".4"/>
<circle cx="185.6" cy="91.7" r=".4"/>
<circle cx="185.6" cy="81" r=".4"/>
<circle cx="157.8" cy="81" r=".4"/>
<circle cx="23.4" cy="66.1" r=".4"/>
<circle cx="57.6" cy="66.1" r=".4"/>
<circle cx="189.8" cy="119.4" r=".4"/>
<circle cx="189.8" cy="130.1" r=".4"/>
<circle cx="189.8" cy="147.2" r=".4"/>
<circle cx="200.5" cy="119.4" r=".4"/>
<circle cx="149.3" cy="119.4" r=".4"/>
<circle cx="136.5" cy="119.4" r=".4"/>
<circle cx="136.5" cy="138.7" r=".4"/>
</g>
<g font-size="6.8">
<text x="10.7" y="14.2">Power Connector</text>
<text x="12.8" y="86.7">Power</text>
<text x="12.8" y="93.6">Selector</text>
</g>
<text font-size="4.4" fill="#00f" x="243.2" y="10.1">POWER Off Page</text>
<text font-size="2.8" fill="#f00" x="219.3" y="175">NuMaker-M2354</text>
<text font-size="2.8" fill="#00f" x="232.1" y="181.5">POWER</text>
<text font-size="2.5" x="283.3" y="181.6">V1.0</text>
<g font-size="1.9" fill="#f00">
<text x="250" y="14.5">USB_Host_5V</text>
<text x="267.1" y="15.5">USB_Host_5V</text>
<text x="250" y="18.8">USB_VBUS</text>
<text x="267.1" y="19.8">USB_VBUS</text>
<text x="241.9" y="26">NU1_VIN</text>
<text x="246.8" y="28.2">VBAT</text>
<text x="256.5" y="27.3">P30</text>
<text x="260.7" y="25.1">NU1_VIN</text>
<text x="262.8" y="27.3">VBAT</text>
<text x="247.5" y="34.5">VCC</text>
<text x="260.7" y="35.8">NU1_3VCC</text>
<text x="260.7" y="33.7">VCC</text>
<text x="241.1" y="36.7">NU1_3VCC</text>
<text x="241.9" y="38.8">NU1_5VCC</text>
<text x="258.6" y="40.1">P121</text>
<text x="260.7" y="38">NU1_5VCC</text>
<text x="243.2" y="47.3">VDD_MCU</text>
<text x="258.6" y="42.2">P61</text>
<text x="262.8" y="46.5">VDD_MCU</text>
<text x="175.3" y="48.6">AVSS</text>
<text x="213.8" y="48.6">AVSS</text>
<text x="247.5" y="51.6">VDDIO</text>
<text x="258.6" y="50.8">P61 VDDIO</text>
<text x="177.7" y="55.2">ADAVSS</text>
<text x="216.1" y="55.2">ADAVSS</text>
<text x="247.5" y="55.9">ICE5V</text>
<text x="262.8" y="55">ICE5V</text>
<text x="262.8" y="59.3">MCUVCC_DIODE</text>
<text x="236.8" y="60.2">MCUVCC_DIODE</text>
<text x="258.6" y="63.6">P120</text>
<text x="265" y="63.6">AVDD</text>
<text x="243.8" y="69.1">AVSS</text>
<text x="260.7" y="67.8">AVSS</text>
<text x="88.7" y="87.9">MCUVCC_DIODE</text>
<text x="93" y="102.8">NU1_3VCC</text>
<text x="15.1" y="111.6">ICE5V</text>
<text x="9.8" y="145.5">NU1_VIN</text>
</g>
<g font-size="1.9" fill="#000080">
<text x="29.8" y="29.4">JP4</text>
<text x="61.8" y="29.4">JP10</text>
<text x="106.7" y="25.1">JP13</text>
<text x="123.7" y="29.4">R16</text>
<text x="132.3" y="29.4">0</text>
<text x="153.6" y="26.2">L3</text>
<text x="192" y="26.2">L11</text>
<text x="149.4" y="33.7">FERRITE BEAD</text>
<text x="189.9" y="33.7">FERRITE BEAD</text>
<text x="29.8" y="37.9">VSS (NC)</text>
<text x="61.8" y="37.9">VSS (NC)</text>
<text x="98.1" y="40.1">VCC (NC)</text>
<text x="136.5" y="40.1">CT2</text>
<text x="151.3" y="40.1">C11</text>
<text x="151.3" y="42">0.1u 10uF/10V</text>
<text x="160" y="40.1">CT6</text>
<text x="174.7" y="40.1">C12</text>
<text x="174.7" y="42">0.1u</text>
<text x="185.4" y="40.1">C13</text>
<text x="185.4" y="42">0.01u</text>
<text x="213.1" y="40.1">C14</text>
<text x="213.1" y="42">0.1u</text>
<text x="221.9" y="37.9">C15</text>
<text x="221.9" y="40.1">1u</text>
<text x="29.8" y="42.2">JP5</text>
<text x="61.8" y="42.2">JP11</text>
<text x="106.7" y="42.2">JP12</text>
<text x="123.7" y="46.5">AMMETER</text>
<text x="132.3" y="42.2">10uF/10V</text>
<text x="153.6" y="45.4">L15</text>
<text x="194.1" y="46.5">VREF1</text>
<text x="29.8" y="50.8">VSS (NC)</text>
<text x="61.8" y="50.8">VSS (NC)</text>
<text x="123.7" y="48.6">NC</text>
<text x="151.5" y="52.9">FERRITE BEAD</text>
<text x="194.1" y="48.6">NC</text>
<text x="104.5" y="59.3">VSS (NC)</text>
<text x="29.8" y="63.5">JP14</text>
<text x="64" y="63.5">JP15</text>
<text x="29.8" y="72.1">VCC (NC)</text>
<text x="64" y="72.1">VCC (NC)</text>
<text x="113.1" y="83.8">SW4</text>
<text x="157.9" y="80.6">R15</text>
<text x="166.4" y="80.6">0</text>
<text x="179" y="87">C17</text>
<text x="179" y="88.9">0.1u</text>
<text x="187.7" y="84.9">C16</text>
<text x="187.7" y="87">1u</text>
<text x="236.6" y="87">C19</text>
<text x="236.6" y="88.9">0.1u</text>
<text x="245.4" y="84.9">C18</text>
<text x="245.4" y="87">1u</text>
<text x="110.9" y="93.4">SMD HPS602-E</text>
<text x="160" y="97.7">VDDIO</text>
<text x="160" y="99.8">NC</text>
<text x="25.6" y="112.6">FERRITE BEAD</text>
<text x="29.8" y="108.4">L16</text>
<text x="29.8" y="117.3">SS24A</text>
<text x="155.7" y="114.8">U10</text>
<text x="191.1" y="123.1">R8</text>
<text x="191.3" y="125.2">33KR</text>
<text x="29.8" y="126.1">D3</text>
<text x="29.8" y="129.7">UP2</text>
<text x="29.8" y="131.8">AMS1117_5v</text>
<text x="57.6" y="129.7">UP1</text>
<text x="57.6" y="131.8">AMS1117_3.3v</text>
<text x="137.6" y="129.3">CB12</text>
<text x="201.6" y="129.3">CB15</text>
<text x="139.5" y="132.3">1uF</text>
<text x="153.6" y="136.1">NCT3705U-A</text>
<text x="203.5" y="132.3">4.7uF</text>
<text x="44.8" y="140.8">SS24A</text>
<text x="191.1" y="138">R10</text>
<text x="191.3" y="140.2">120KR</text>
<text x="234.7" y="139.3">JPR_VBAT</text>
<text x="234.7" y="142.5">1&amp;2 (0 ohm)</text>
<text x="44.8" y="149.5">D2</text>
<text x="25.6" y="151">CT5</text>
<text x="25.6" y="153.2">10uF/10V</text>
<text x="78.9" y="151">CT4</text>
<text x="78.9" y="153.2">10uF/10V</text>
<text x="57.6" y="157.4">UP3</text>
<text x="57.6" y="159.6">AMS1117_1.8v</text>
<text x="78.9" y="178.8">CT13</text>
<text x="78.9" y="180.9">10uF/10V</text>
</g>
<g font-size="1.9">
<text x="114.6" y="29.4">1</text>
<text x="117.6" y="24.3">VCC</text>
<text x="136.7" y="24.3">VDD_MCU</text>
<text x="163.6" y="24.7">AVDD</text>
<text x="217.2" y="24.7">VREF</text>
<text x="114.6" y="31.5">2</text>
<text x="114.6" y="33.7">3</text>
<text x="114.6" y="35.8">4</text>
<text x="142.5" y="36.9" transform="rotate(-90 142.5 36.9)">1</text>
<text x="165.9" y="36.9" transform="rotate(-90 165.9 36.9)">1</text>
<text x="243" y="40.9">P121</text>
<text x="114.6" y="46.4">1</text>
<text x="142.5" y="43.1" transform="rotate(-90 142.5 43.1)">2</text>
<text x="165.9" y="43.1" transform="rotate(-90 165.9 43.1)">2</text>
<text x="221.9" y="42.2">C0603</text>
<text x="244.1" y="43.1">P61</text>
<text x="114.6" y="48.6">2</text>
<text x="114.6" y="50.7">3</text>
<text x="114.6" y="52.9">4</text>
<text x="10.9" y="62.7">VCC</text>
<text x="45" y="62.7">VCC</text>
<text x="244.1" y="64.4">P120</text>
<text x="121.8" y="75.5">VCC</text>
<text x="147.4" y="77.6">VDDIO_1.8V</text>
<text x="183.1" y="78.1">VDDIO</text>
<text x="240.7" y="78.1">VBAT</text>
<text x="187.7" y="89.2">C0603</text>
<text x="245.4" y="89.2">C0603</text>
<text x="134.6" y="113.9">VDD_MCU</text>
<text x="46.1" y="116.5">NU1_5VCC</text>
<text x="58.9" y="116.5">USB_Host_5V</text>
<text x="153.2" y="119">1</text>
<text x="176.4" y="119">5</text>
<text x="198.4" y="116.5">1.6V</text>
<text x="224.2" y="116">VDD_MCU</text>
<text x="236.8" y="114.3">VBAT</text>
<text x="245.4" y="114.3">1.6V</text>
<text x="13" y="122">USB_VBUS</text>
<text x="153.2" y="127.6">3</text>
<text x="176.4" y="127.6">4</text>
<text x="191.3" y="127.6">R0603</text>
<text x="137.4" y="134.8">C0603</text>
<text x="165.9" y="134.8" transform="rotate(-90 165.9 134.8)">2</text>
<text x="201.4" y="134.8">C0603</text>
<text x="31.5" y="143.3" transform="rotate(-90 31.5 143.3)">3</text>
<text x="33.7" y="143.3" transform="rotate(-90 33.7 143.3)">1</text>
<text x="35.8" y="143.3" transform="rotate(-90 35.8 143.3)">2</text>
<text x="40" y="143.3" transform="rotate(-90 40 143.3)">4</text>
<text x="59.3" y="143.3" transform="rotate(-90 59.3 143.3)">3</text>
<text x="61.4" y="143.3" transform="rotate(-90 61.4 143.3)">1</text>
<text x="63.5" y="143.3" transform="rotate(-90 63.5 143.3)">2</text>
<text x="67.8" y="143.3" transform="rotate(-90 67.8 143.3)">4</text>
<text x="71.7" y="140">NU1_3VCC</text>
<text x="191.3" y="142.5">R0603</text>
<text x="23" y="147.9" transform="rotate(-90 23 147.9)">1</text>
<text x="76.3" y="147.9" transform="rotate(-90 76.3 147.9)">1</text>
<text x="23" y="154" transform="rotate(-90 23 154)">2</text>
<text x="25.6" y="155.3">TANT-A</text>
<text x="76.3" y="154" transform="rotate(-90 76.3 154)">2</text>
<text x="78.9" y="155.3">TANT-A</text>
<text x="73.8" y="167.7">VDDIO_1.8V</text>
<text x="59.3" y="171.1" transform="rotate(-90 59.3 171.1)">3</text>
<text x="61.4" y="171.1" transform="rotate(-90 61.4 171.1)">1</text>
<text x="63.5" y="171.1" transform="rotate(-90 63.5 171.1)">2</text>
<text x="67.8" y="171.1" transform="rotate(-90 67.8 171.1)">4</text>
<text x="212.9" y="172">Title</text>
<text x="76.3" y="175.6" transform="rotate(-90 76.3 175.6)">1</text>
<text x="212.9" y="178.4">Size</text>
<text x="221.5" y="178.4">Document Number</text>
<text x="283.3" y="178.4">Rev</text>
<text x="76.3" y="181.7" transform="rotate(-90 76.3 181.7)">2</text>
<text x="78.9" y="183.1">TANT-A</text>
<text x="212.9" y="184.7">Date:</text>
<text x="215.1" y="180.5">Custom</text>
<text x="221.4" y="184.7">Monday, March 16, 2020</text>
<text x="255.6" y="184.7">Sheet</text>
<text x="266.3" y="184.7">4</text>
<text x="272.7" y="184.7">of</text>
<text x="279.1" y="184.7">10</text>
</g>
<g font-size="1.9" fill="#004080">
<text x="30.9" y="32.9">1</text>
<text x="30.9" y="35">2</text>
<text x="62.9" y="32.9">1</text>
<text x="62.9" y="35">2</text>
<text x="128.9" y="40.5" transform="rotate(-90 128.9 40.5)">1</text>
<text x="131" y="40.5" transform="rotate(-90 131 40.5)">2</text>
<text x="197.1" y="40.5" transform="rotate(-90 197.1 40.5)">1</text>
<text x="199.3" y="40.5" transform="rotate(-90 199.3 40.5)">2</text>
<text x="30.9" y="45.6">1</text>
<text x="30.9" y="47.8">2</text>
<text x="62.9" y="45.6">1</text>
<text x="62.9" y="47.8">2</text>
<text x="30.9" y="67">1</text>
<text x="30.9" y="69.1">2</text>
<text x="65.1" y="67">1</text>
<text x="65.1" y="69.1">2</text>
<text x="163" y="91.7" transform="rotate(-90 163 91.7)">1</text>
<text x="165.1" y="91.7" transform="rotate(-90 165.1 91.7)">2</text>
<text x="156.8" y="120.3">IN</text>
<text x="169.8" y="120.3">OUT</text>
<text x="156.8" y="128.9">SHDN#</text>
<text x="164.3" y="131.8">GND</text>
<text x="170.1" y="128.9">SET</text>
<text x="237.7" y="132.3" transform="rotate(-90 237.7 132.3)">3</text>
<text x="239.8" y="132.3" transform="rotate(-90 239.8 132.3)">2</text>
<text x="242" y="132.3" transform="rotate(-90 242 132.3)">1</text>
<text x="32.9" y="139.7" transform="rotate(-90 32.9 139.7)">IN</text>
<text x="35" y="139.7" transform="rotate(-90 35 139.7)">GND</text>
<text x="37.1" y="139.7" transform="rotate(-90 37.1 139.7)">OUT</text>
<text x="41.4" y="139.7" transform="rotate(-90 41.4 139.7)">OUT</text>
<text x="60.6" y="139.7" transform="rotate(-90 60.6 139.7)">IN</text>
<text x="62.7" y="139.7" transform="rotate(-90 62.7 139.7)">GND</text>
<text x="64.9" y="139.7" transform="rotate(-90 64.9 139.7)">OUT</text>
<text x="69.1" y="139.7" transform="rotate(-90 69.1 139.7)">OUT</text>
<text x="60.6" y="167.5" transform="rotate(-90 60.6 167.5)">IN</text>
<text x="62.7" y="167.5" transform="rotate(-90 62.7 167.5)">GND</text>
<text x="64.9" y="167.5" transform="rotate(-90 64.9 167.5)">OUT</text>
<text x="69.1" y="167.5" transform="rotate(-90 69.1 167.5)">OUT</text>
</g>
<g font-size="1.9" fill="#400000">
<text x="247.5" y="32.6">GND</text>
<text x="260.7" y="31.6">GND</text>
</g>
<g font-size="1.9" fill="#800000">
<text x="265" y="40.1">VREF</text>
<text x="265" y="42.2">VDDIO</text>
</g>
<g font-size="1.9" fill="#00f">
<text x="29.8" y="120.9">1</text>
<text x="35" y="120.9">2</text>
<text x="44.8" y="144.4">1</text>
<text x="49.9" y="144.4">2</text>
</g>
<g font-size="1.5">
<text x="31.1" y="1.6">5</text>
<text x="89" y="1.6">4</text>
<text x="147" y="1.6">3</text>
<text x="205" y="1.6">2</text>
<text x="263" y="1.6">1</text>
<text x=".6" y="27.1">D</text>
<text x="292.6" y="27.1">D</text>
<text x=".6" y="74.5">C</text>
<text x="292.6" y="74.5">C</text>
<text x=".6" y="121.9">B</text>
<text x="292.6" y="121.9">B</text>
<text x=".6" y="169.2">A</text>
<text x="292.6" y="169.2">A</text>
<text x="31.1" y="193.2">5</text>
<text x="89" y="193.2">4</text>
<text x="147" y="193.2">3</text>
<text x="205" y="193.2">2</text>
<text x="263" y="193.2">1</text>
</g>
</svg>
